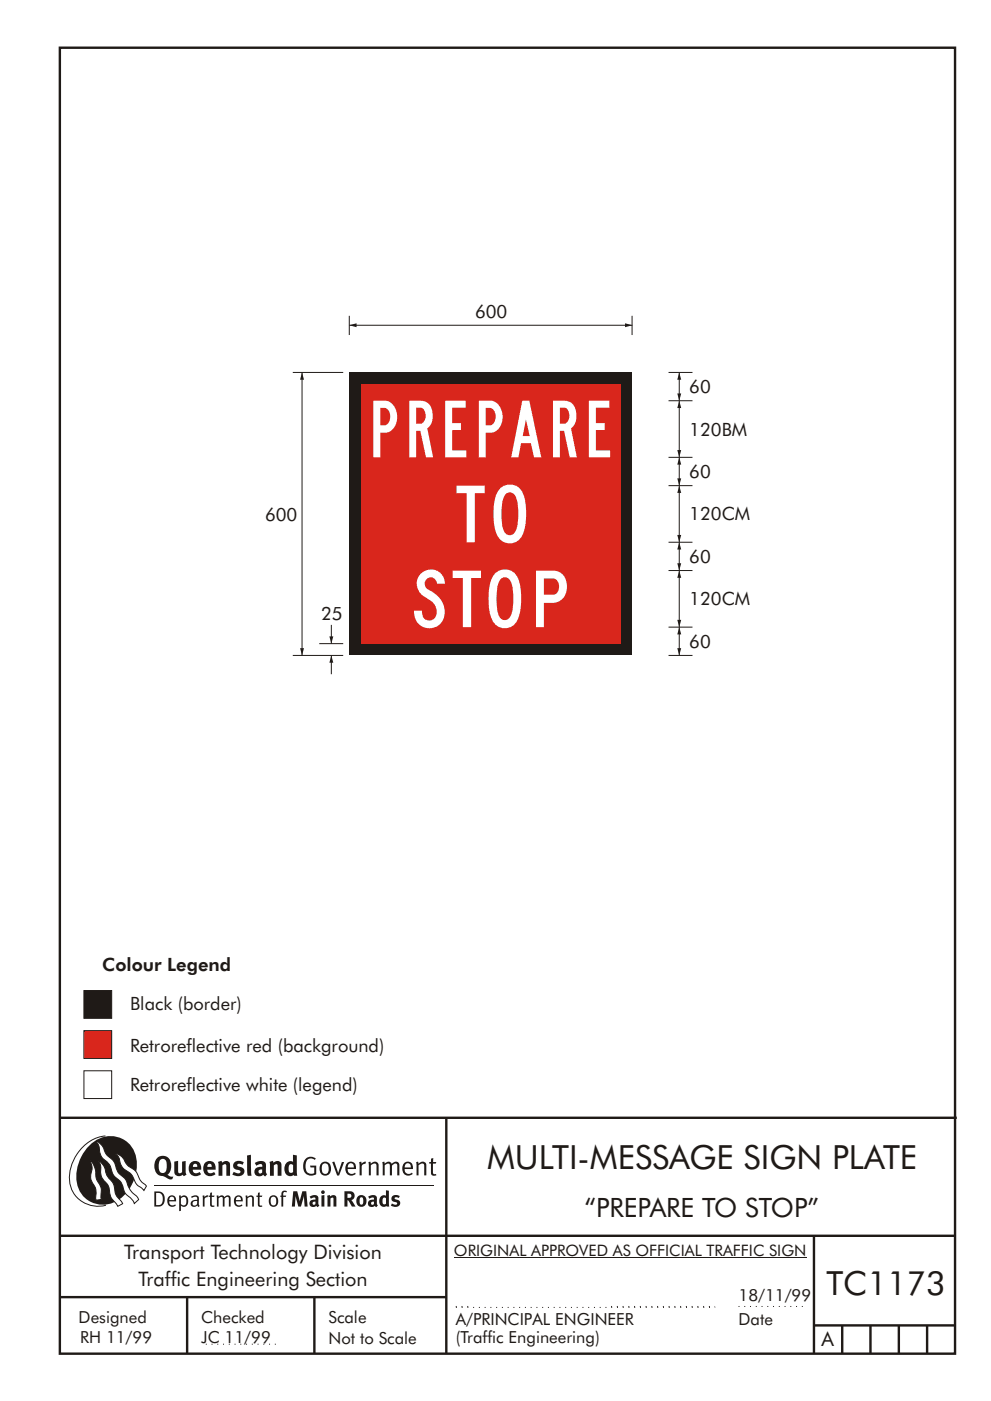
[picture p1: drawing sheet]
<svg xmlns="http://www.w3.org/2000/svg" width="210mm" height="297mm" viewBox="0 0 210 297" stroke-linecap="round" stroke-linejoin="round" font-family="sans-serif">
<g fill="none" stroke="#1f1a17" stroke-width=".51">
<path d="M12.7 10.1h189.9v276.9h-189.9zM12.7 237h190.3M94.7 236.9v50.1M12.7 262h190M12.7 275h82M39.7 275v12M66.7 275v12M172.7 262v25M172.7 281h30M178.7 281v6M184.7 281v6M190.7 281v6"/>
<path d="M196.7 281v6"/>
</g>
<path d="M96.7 277h55M156.7 277h14M43.7 285h15" fill="none" stroke="#1f1a17" stroke-width=".21" stroke-dasharray=".2 1" stroke-linecap="butt"/>
<path d="M17.8 218.5h5.9v5.9h-5.9z" fill-rule="evenodd" fill="#d9261c" stroke="#1f1a17" stroke-width=".21"/>
<path d="M17.8 210h5.9v5.9h-5.9z" fill-rule="evenodd" fill="#1f1a17" stroke="#1f1a17" stroke-width=".21"/>
<path d="M100 265.5h29v14.9h-29z" fill-rule="evenodd" fill="#fff"/>
<path d="M96.7 277.2h55" fill="none" stroke="#1f1a17" stroke-width=".21" stroke-dasharray=".2 1" stroke-linecap="butt"/>
<path d="M144.1 133v6M96.3 266.7h74.7" fill="none" stroke="#1f1a17" stroke-width=".21"/>
<g fill="#1f1a17">
<path d="M143.7 137.4h.8l-.4 1.6z" fill-rule="evenodd"/>
<path d="M144.1 133l.4 1.5h-.8z" fill-rule="evenodd"/>
</g>
<path d="M144.1 121v12" fill="none" stroke="#1f1a17" stroke-width=".21"/>
<g fill="#1f1a17">
<path d="M143.7 131.4h.8l-.4 1.6z" fill-rule="evenodd"/>
<path d="M144.1 121l.4 1.5h-.8z" fill-rule="evenodd"/>
</g>
<path d="M74.1 69h60.1" fill="none" stroke="#1f1a17" stroke-width=".21"/>
<g fill="#1f1a17">
<path d="M74.1 79h60v60h-60z"/>
<path d="M132.6 68.5l1.6 .5-1.6 .4 1.6-.4-1.6 .4z" fill-rule="evenodd"/>
<path d="M74.1 69l1.5-.5v.9z" fill-rule="evenodd"/>
</g>
<path d="M76.6 81.5h55v55h-55z" fill="#d9261c"/>
<path d="M74.1 67v4M134.1 67v4M144.1 115v6M141.8 139h5.1M141.8 133h5.1" fill="none" stroke="#1f1a17" stroke-width=".21"/>
<g fill="#1f1a17">
<path d="M143.7 119.4h.8l-.4 1.6z" fill-rule="evenodd"/>
<path d="M144.1 115l.4 1.5h-.8z" fill-rule="evenodd"/>
</g>
<path d="M141.8 115h5.1M144.1 103v12M141.8 121h5.1" fill="none" stroke="#1f1a17" stroke-width=".21"/>
<g fill="#1f1a17">
<path d="M143.7 113.4h.8l-.4 1.6z" fill-rule="evenodd"/>
<path d="M144.1 103l.4 1.5h-.8z" fill-rule="evenodd"/>
</g>
<path d="M144.1 97v6" fill="none" stroke="#1f1a17" stroke-width=".21"/>
<g fill="#1f1a17">
<path d="M143.7 101.4h.8l-.4 1.6z" fill-rule="evenodd"/>
<path d="M144.1 97l.4 1.5h-.8z" fill-rule="evenodd"/>
</g>
<path d="M141.8 97h5.1M144.1 85v12M141.8 103h5.1" fill="none" stroke="#1f1a17" stroke-width=".21"/>
<g fill="#1f1a17">
<path d="M143.7 95.4h.8l-.4 1.6z" fill-rule="evenodd"/>
<path d="M144.1 85l.4 1.5h-.8z" fill-rule="evenodd"/>
</g>
<path d="M144.1 79v6" fill="none" stroke="#1f1a17" stroke-width=".21"/>
<g fill="#1f1a17">
<path d="M143.7 83.4h.8l-.4 1.6z" fill-rule="evenodd"/>
<path d="M144.1 79l.4 1.5h-.8z" fill-rule="evenodd"/>
</g>
<path d="M141.8 79h5.1M141.8 85h5.1M70.3 132.5v4" fill="none" stroke="#1f1a17" stroke-width=".21"/>
<path d="M69.9 134.9h.8l-.4 1.6 .4-1.6-.4 1.6z" fill-rule="evenodd" fill="#1f1a17"/>
<path d="M70.3 139v3.9" fill="none" stroke="#1f1a17" stroke-width=".21"/>
<path d="M70.3 139l.4 1.5h-.8z" fill-rule="evenodd" fill="#1f1a17"/>
<path d="M62.1 79h10.7M64.1 79v60M62.1 139h10.7M67.7 136.5h5.1" fill="none" stroke="#1f1a17" stroke-width=".21"/>
<g fill="#1f1a17">
<path d="M63.7 137.4h.8l-.4 1.6z" fill-rule="evenodd"/>
<path d="M64.1 79l.4 1.5h-.8z" fill-rule="evenodd"/>
</g>
<path d="M17.8 227h5.9v5.9h-5.9z" fill-rule="evenodd" fill="#fff" stroke="#1f1a17" stroke-width=".21"/>
<g fill="#1f1a17">
<path d="M64.9 245.6a1.61 1.61 0 0 1 2.1 0l-.2 .3a1.17 1.17 0 0 0-1.4-.2 1.17 1.17 0 0 0-.6 1.3 1.42 1.42 0 0 0 1.2 1.9l.7-.2v-1.2h-.8l-.1-.4h1.3v1.9a1.82 1.82 0 0 1-2.2-.1 1.82 1.82 0 0 1-.6-2.1l.2-.7z" fill-rule="evenodd"/>
<path d="M68.2 246.5a1.77 1.77 0 0 0 .4 2.7 1.39 1.39 0 0 0 1.4-.5 1.39 1.39 0 0 0 .2-1.5 1.19 1.19 0 0 0-2-.7zM68.5 246.8a.83 .83 0 0 1 1 .1 .83 .83 0 0 1 .2 1 .75 .75 0 0 1-.6 1 .75 .75 0 0 1-.8-.8v-.9z" fill-rule="evenodd"/>
<path d="M70.5 246.4l.4-.1 .8 2.4 .8-2.3h.5l-1.1 2.8h-.4z" fill-rule="evenodd"/>
<path d="M73.6 246.7a1.74 1.74 0 0 0 .5 2.5h.9l.5-.3-.2-.3a.89 .89 0 0 1-1.1 .2 .89 .89 0 0 1-.4-.9h1.7a1.15 1.15 0 0 0-.4-1.4 1.15 1.15 0 0 0-1.5 .2zM74 246.9a.67 .67 0 0 1 .8-.2 .67 .67 0 0 1 .3 .8h-1.3z" fill-rule="evenodd"/>
<path d="M76.2 246.4l.4-.1 .1 .4 .5-.4h.5l-.2 .5a.61 .61 0 0 0-.8 .6v1.8h-.4z" fill-rule="evenodd"/>
<path d="M78.1 246.4l.5-.1 .1 .4a.89 .89 0 0 1 .9-.4 .89 .89 0 0 1 .7 .7v2.2h-.4v-2.2l-.1-.2-.3-.1-.8 .4v2.1h-.4z" fill-rule="evenodd"/>
<path d="M81.1 246.4l.4-.1 .1 .4a.83 .83 0 0 1 .8-.4 .83 .83 0 0 1 .7 .5 .86 .86 0 0 1 .9-.5 .86 .86 0 0 1 .7 .7v2.2h-.4l-.1-2.3a.5 .5 0 0 0-.8 0l-.2 .2v2.1h-.5v-2.2l-.4-.3-.7 .4v2.1h-.4z" fill-rule="evenodd"/>
<path d="M85.7 246.7a1.74 1.74 0 0 0 .5 2.5h.9l.5-.3-.2-.3a.89 .89 0 0 1-1.1 .2 .89 .89 0 0 1-.4-.9h1.7a1.15 1.15 0 0 0-.5-1.4 1.15 1.15 0 0 0-1.4 .2zM86 246.9a.67 .67 0 0 1 .9-.2 .67 .67 0 0 1 .3 .8h-1.3z" fill-rule="evenodd"/>
<path d="M88.3 246.4l.4-.1 .1 .4a.89 .89 0 0 1 .9-.4 .89 .89 0 0 1 .8 .7v2.2h-.5v-2.2l-.1-.2-.3-.1-.8 .4v2.1h-.4z" fill-rule="evenodd"/>
<path d="M91.5 245.6l.4-.1v.9h.7l-.2 .3h-.5v2.1l.1 .1h.5l.1 .3a.71 .71 0 0 1-1.2-.6v-1.9h-.3v-.3h.3z" fill-rule="evenodd"/>
<path d="M37 246.3l.8-.2v2a.46 .46 0 0 0 .2 .6 .46 .46 0 0 0 .6-.2v-2.2l.8-.2v2.4l.2 .5-.6 .4-.2-.3a1.03 1.03 0 0 1-1.2 .2 1.03 1.03 0 0 1-.6-1z" fill-rule="evenodd"/>
<path d="M40.4 246.6a1.64 1.64 0 0 0 0 2.3 1.64 1.64 0 0 0 2.3 .1l-.4-.5a.78 .78 0 0 1-.9 .3 .78 .78 0 0 1-.5-.8h1.8a1.37 1.37 0 0 0-.6-1.6 1.37 1.37 0 0 0-1.7 .2zM41.1 246.9a.48 .48 0 0 1 .6-.1 .48 .48 0 0 1 .2 .6h-1z" fill-rule="evenodd"/>
<path d="M43.5 246.6a1.65 1.65 0 0 0-.2 2 1.65 1.65 0 0 0 1.9 .7l.5-.3-.3-.5a.78 .78 0 0 1-.9 .3 .78 .78 0 0 1-.5-.8h1.8a1.37 1.37 0 0 0-.6-1.6 1.37 1.37 0 0 0-1.7 .2zM44.1 246.9a.48 .48 0 0 1 .6-.1 .48 .48 0 0 1 .2 .6h-.9z" fill-rule="evenodd"/>
<path d="M46.3 246.3l.7-.2 .1 .4a.95 .95 0 0 1 1-.3 .95 .95 0 0 1 .7 .8v2.3h-.8v-2.3l-.3-.2-.5 .3v2.2h-.8z" fill-rule="evenodd"/>
<path d="M49.7 246.5a1.73 1.73 0 0 1 2-.1l-.2 .6-.6-.2a.42 .42 0 0 0-.6 .2l.2 .3a1.23 1.23 0 0 1 1.4 1 1.47 1.47 0 0 1-2.3 .9l-.3-.2 .3-.6 .7 .4a.47 .47 0 0 0 .7-.4 .87 .87 0 0 0-1-.5l-.4-.2-.1-.4z" fill-rule="evenodd"/>
<path d="M54.1 246.6l.3 .6 .3-.2a.62 .62 0 0 1 .9 0l.1 .4a1.21 1.21 0 0 0-1.4 .3 1.21 1.21 0 0 0-.1 1.3 1.19 1.19 0 0 0 1.6 .1l.5 .3 .4-.4-.3-.4v-1.4a.96 .96 0 0 0-1.3-1zM55 248l.6-.1v.7a.43 .43 0 0 1-.6 .1 .43 .43 0 0 1 0-.7z" fill-rule="evenodd"/>
<path d="M57.2 246.3l.7-.2 .1 .4a.95 .95 0 0 1 1-.3 .95 .95 0 0 1 .7 .8v2.3h-.8v-2.3l-.2-.2-.6 .3v2.2h-.8z" fill-rule="evenodd"/>
<path d="M62.2 244.8v1.5a1.29 1.29 0 0 0-1.4 .2 1.29 1.29 0 0 0-.5 1.3 1.24 1.24 0 0 0 .6 1.4 1.24 1.24 0 0 0 1.4-.1l.1 .2h.7l-.1-4.3zM61.5 246.9l.4-.1 .3 .2v1.5l-.3 .1a.48 .48 0 0 1-.6-.4 1.52 1.52 0 0 1 .2-1.3z" fill-rule="evenodd"/>
<path d="M52.4 245l.8-.2 .2 4.5h-.8l-.1-.2z" fill-rule="evenodd"/>
</g>
<path d="M22.4 240.8a9 9 0 0 0-7.4 10.9 6.2 6.2 0 0 0 7.5 3.8M32.7 251.4h59.4" fill="none" stroke="#1f1a17" stroke-width=".21"/>
<path d="M19.1 242.7a5.7 5.7 0 0 1 6.5-1.4 5.7 5.7 0 0 1 3.4 5.7 8.6 8.6 0 0 1-6.2 8.3 5.7 5.7 0 0 1-6.5-7 9.9 9.9 0 0 1 2.8-5.6z" fill-rule="evenodd" fill="#1f1a17"/>
<path d="M24.5 244.5a3.1 3.1 0 0 1 2.3 2.2l.7 .7a3.2 3.2 0 0 1 2 2.4l.4 .6 1.2 1.1-.6 .9-.2-.3a3.5 3.5 0 0 1-1.9-2.1 3.8 3.8 0 0 0-2.1-2.1 3.5 3.5 0 0 1-1-2.3zM20.4 241.9a3.4 3.4 0 0 1 1.9 2.5l.7 .8a3.3 3.3 0 0 1 1.7 2.6 4.4 4.4 0 0 0 1.7 2l.3 .3a6.1 6.1 0 0 0 2.5 3.7l.2 .5-.9 .9a6.1 6.1 0 0 0-1.9-2.2l-.4-.8a3.6 3.6 0 0 0-1.9-2.8l-.6-1a3.6 3.6 0 0 0-1.9-2.8 3.7 3.7 0 0 1-.8-2.4zM21 246.1a3.4 3.4 0 0 1 1.5 2.8l.6 .9a3.8 3.8 0 0 1 1.4 3.1l.3 .7 1.2 1.6-1 .6-.5-.8a3.2 3.2 0 0 1-1.3-2.8 4.3 4.3 0 0 0-1.4-2.2 4.7 4.7 0 0 1-.5-2.9zM19.2 246.1a5.1 5.1 0 0 1 1.2 3.7l.3 .7a3.1 3.1 0 0 1 .7 3l.1 .8-1.1 .2-.1-.8a3.5 3.5 0 0 0-.9-3.2 3.6 3.6 0 0 1 .1-2.6z" fill-rule="evenodd" fill="#fff" stroke="#1f1a17" stroke-width=".21"/>
<g fill="#1f1a17">
<path d="M33.4 245.5a2.51 2.51 0 0 0 .4 3.7l.8 .1a2.78 2.78 0 0 0 2 .7l.2-.5h-.6l-.7-.4a2.56 2.56 0 0 0 0-3.8 1.83 1.83 0 0 0-2.1 .2zM34 245.9a.87 .87 0 0 1 1 0 .87 .87 0 0 1 .4 .9v.4a1.17 1.17 0 0 1-.9 1.5l-.3-.1a2.38 2.38 0 0 1-.2-2.7z" fill-rule="evenodd"/>
<path d="M33.1 252.9v2.6a1.12 1.12 0 0 0 1.2-.3 1.12 1.12 0 0 0 .2-1.2l-.1-.5-.3-.4zM32.7 252.6h1.1a1.67 1.67 0 0 1 1.2 1.7 1.67 1.67 0 0 1-1.3 1.5h-1zM36.1 253.9l-.2 .5h1.1a.55 .55 0 0 0-.3-.6 .55 .55 0 0 0-.6 .1zM35.8 253.8a.95 .95 0 0 1 1.2-.2 .95 .95 0 0 1 .4 1.1h-1.5a.72 .72 0 0 0 .4 .8 .72 .72 0 0 0 .9-.2l.1 .3a1.15 1.15 0 0 1-1.5 0 1.15 1.15 0 0 1-.2-1.5zM38.4 254.1v1.2a.7 .7 0 0 0 .9 .1 .7 .7 0 0 0 .2-.9 .61 .61 0 0 0-.4-.7 .61 .61 0 0 0-.7 .3zM38 253.5l.3-.1 .1 .4a.95 .95 0 0 1 1.2-.2 .95 .95 0 0 1 .3 1.2 .92 .92 0 0 1-.5 1 .92 .92 0 0 1-1-.2v1.1l-.4 .1zM40.9 254.8a.5 .5 0 0 0 .2 .8 .5 .5 0 0 0 .7-.4v-.6zM40.5 253.7a1 1 0 0 1 1.7 .3v1.4l.2 .2-.2 .3-.3-.3a.78 .78 0 0 1-1.4-.1 .78 .78 0 0 1 .8-1.1h.5a.58 .58 0 0 0-.3-.7 .58 .58 0 0 0-.7 .3zM43 253.5l.3-.1 .1 .4 .3-.3 .5-.1-.2 .4a.52 .52 0 0 0-.6 .6v1.4h-.4zM44.6 252.9l.4-.1-.1 .7h.6l-.1 .3h-.5v1.5a.35 .35 0 0 0 .6 .3v.2a.57 .57 0 0 1-.6 .1 .57 .57 0 0 1-.3-.5v-1.6h-.3v-.3h.3zM45.9 253.5l.4-.1 .1 .4 .2-.2a.64 .64 0 0 1 1 .2 .7 .7 0 0 1 .8-.4 .7 .7 0 0 1 .5 .7v1.7h-.3v-1.7l-.3-.3-.7 .3v1.7h-.3v-1.6a.38 .38 0 0 0-.3-.5 .38 .38 0 0 0-.5 .2l-.1 .2v1.7h-.4zM50.2 253.9l-.2 .5h1.1a.55 .55 0 0 0-.2-.6 .55 .55 0 0 0-.7 .1zM49.9 253.8a.95 .95 0 0 1 1.2-.2 .95 .95 0 0 1 .4 1.1h-1.5a.72 .72 0 0 0 .4 .8 .72 .72 0 0 0 .9-.2l.1 .3a1.15 1.15 0 0 1-1.5 0 1.15 1.15 0 0 1-.2-1.5zM52.1 253.5l.3-.1 .1 .4a.72 .72 0 0 1 .8-.4 .72 .72 0 0 1 .6 .7v1.7h-.4v-1.6a.45 .45 0 0 0-.3-.5 .45 .45 0 0 0-.5 .3l-.2 .1v1.7h-.3zM54.7 252.9l.4-.1v.7h.6l-.1 .3h-.5v1.5a.35 .35 0 0 0 .5 .3v.2a.57 .57 0 0 1-.6 .1 .57 .57 0 0 1-.3-.5v-1.6h-.3v-.3h.3zM57.6 253.9l-.2 .7a.65 .65 0 0 0 .3 .8 .65 .65 0 0 0 .8-.2l.1-.1a.93 .93 0 0 0-.7-1.4zM57.3 253.7a1.12 1.12 0 0 1 1.4 .1 1.12 1.12 0 0 1 .3 1.4 1.01 1.01 0 0 1-1.3 .6 1.01 1.01 0 0 1-.7-1.2zM59.9 252.6l.5-.2 .5 .2-.1 .2-.4-.1-.3 .2v.6h.6l-.1 .3h-.5v2h-.4v-2h-.2v-.3h.2zM62.2 252.6l-.3 3.2h.7l.1-2.3 .6 2.3h.6l.6-2.3 .1 2.3h.7l-.3-3.2h-.9l-.5 2.1-.5-2.1zM65.7 253.7l.3 .5a.51 .51 0 0 1 .5-.4 .51 .51 0 0 1 .4 .4v.1a.88 .88 0 0 0-1.1 .4 .88 .88 0 0 0 .2 1.1 .9 .9 0 0 0 1.1-.2l.3 .3 .4-.3-.2-.3v-1.1a.87 .87 0 0 0-.5-.8 .87 .87 0 0 0-1 .1zM66.4 254.8h.5v.5l-.1 .1h-.3l-.2-.1zM68.2 253.5v2.3h.6v-2.4zM68.1 252.8a.4 .4 0 0 0 .8 0 .4 .4 0 0 0-.8 0zM69.4 253.5l.1 2.3h.6v-1.7a.33 .33 0 0 1 .4-.2 .33 .33 0 0 1 .3 .4v1.5h.6v-1.7a.75 .75 0 0 0-.6-.7 .75 .75 0 0 0-.8 .3v-.3zM73.1 252.6v3.2h.6v-1.3l.3 .2 .7 1.1h.7l-.9-1.4a.94 .94 0 0 0 .7-1 .94 .94 0 0 0-.9-.8zM73.7 253.1a.51 .51 0 0 1 .8 .1 .51 .51 0 0 1-.2 .7l-.6 .1zM75.9 253.7a1.19 1.19 0 0 0-.1 1.7 1.19 1.19 0 0 0 1.8 0 1.19 1.19 0 0 0-.1-1.6 1.19 1.19 0 0 0-1.6-.1zM76.5 253.9l.2-.1a.99 .99 0 0 1 0 1.6 1.06 1.06 0 0 1-.2-1.5zM78.1 253.7l.3 .5a.51 .51 0 0 1 .5-.4 .51 .51 0 0 1 .5 .4v.1a.88 .88 0 0 0-1.2 .4 .88 .88 0 0 0 .2 1.1 .9 .9 0 0 0 1.1-.2l.3 .3 .4-.3-.2-.3v-1.1a.87 .87 0 0 0-.5-.8 .87 .87 0 0 0-1 .1zM78.9 254.8h.4v.5l-.1 .1h-.3l-.1-.1zM81.9 252.4v1.1a1.2 1.2 0 0 0-1.4 .6 1.2 1.2 0 0 0 .2 1.4l.5 .4 .8-.2v.1h.6l-.1-3.3zM81.4 253.9l.5 .2-.1 1.2a.46 .46 0 0 1-.5-.1 .46 .46 0 0 1-.1-.5zM83.3 253.6a.79 .79 0 0 0-.1 .9 .79 .79 0 0 0 .9 .4 .33 .33 0 0 1 0 .5 .33 .33 0 0 1-.5 0l-.4-.2-.3 .4a1.15 1.15 0 0 0 1.2 .3 1.15 1.15 0 0 0 .8-1 1.49 1.49 0 0 0-1.2-.8 .4 .4 0 0 1 .3-.3 .4 .4 0 0 1 .4 .1l.2 .1 .2-.4a1.47 1.47 0 0 0-1.5 0z" fill-rule="evenodd"/>
</g>
<g font-size="12" fill="#fff">
<text x="79.2" y="97">PREPARE</text>
<text x="96.8" y="115">TO</text>
<text x="87.8" y="133">STOP</text>
</g>
<g font-size="7.1" fill="#1f1a17">
<text x="103.3" y="247.8">MULTI-MESSAGE SIGN PLATE</text>
<text x="175.3" y="274.5">TC1173</text>
</g>
<text font-size="5.6" fill="#1f1a17" x="124" y="258">“PREPARE TO STOP”</text>
<g font-size="4.2" fill="#1f1a17">
<text x="26.4" y="267">Transport Technology Division</text>
<text x="29.4" y="272.6">Traffic Engineering Section</text>
<text x="174.3" y="285.4">A</text>
</g>
<g font-size="3.9" fill="#1f1a17">
<text x="100.8" y="67.4">600</text>
<text x="146.3" y="83.4">60</text>
<text x="146.3" y="92.4">120BM</text>
<text x="146.3" y="101.4">60</text>
<text x="56.2" y="110.4">600</text>
<text x="146.3" y="110.4">120CM</text>
<text x="146.3" y="119.4">60</text>
<text x="68.1" y="131.5">25</text>
<text x="146.3" y="128.4">120CM</text>
<text x="146.3" y="137.4">60</text>
<text x="21.7" y="205.9">Colour Legend</text>
<text x="27.6" y="214.2">Black (border)</text>
<text x="27.6" y="223">Retroreflective red (background)</text>
<text x="27.6" y="231.2">Retroreflective white (legend)</text>
</g>
<g font-size="3.5" fill="#1f1a17">
<text x="156.7" y="275.9">18/11/99</text>
<text x="16.7" y="280.5">Designed</text>
<text x="42.7" y="280.5">Checked</text>
<text x="69.7" y="280.5">Scale</text>
<text x="96.7" y="281">A/PRINCIPAL ENGINEER</text>
<text x="156.7" y="281">Date</text>
<text x="17" y="284.8">RH 11/99</text>
<text x="42.7" y="284.8">JC 11/99</text>
<text x="69.7" y="285">Not to Scale</text>
<text x="96.7" y="284.7">(Traffic Engineering)</text>
</g>
<text font-size="3.4" fill="#1f1a17" x="96.3" y="266.3">ORIGINAL APPROVED AS OFFICIAL TRAFFIC SIGN</text>
</svg>
